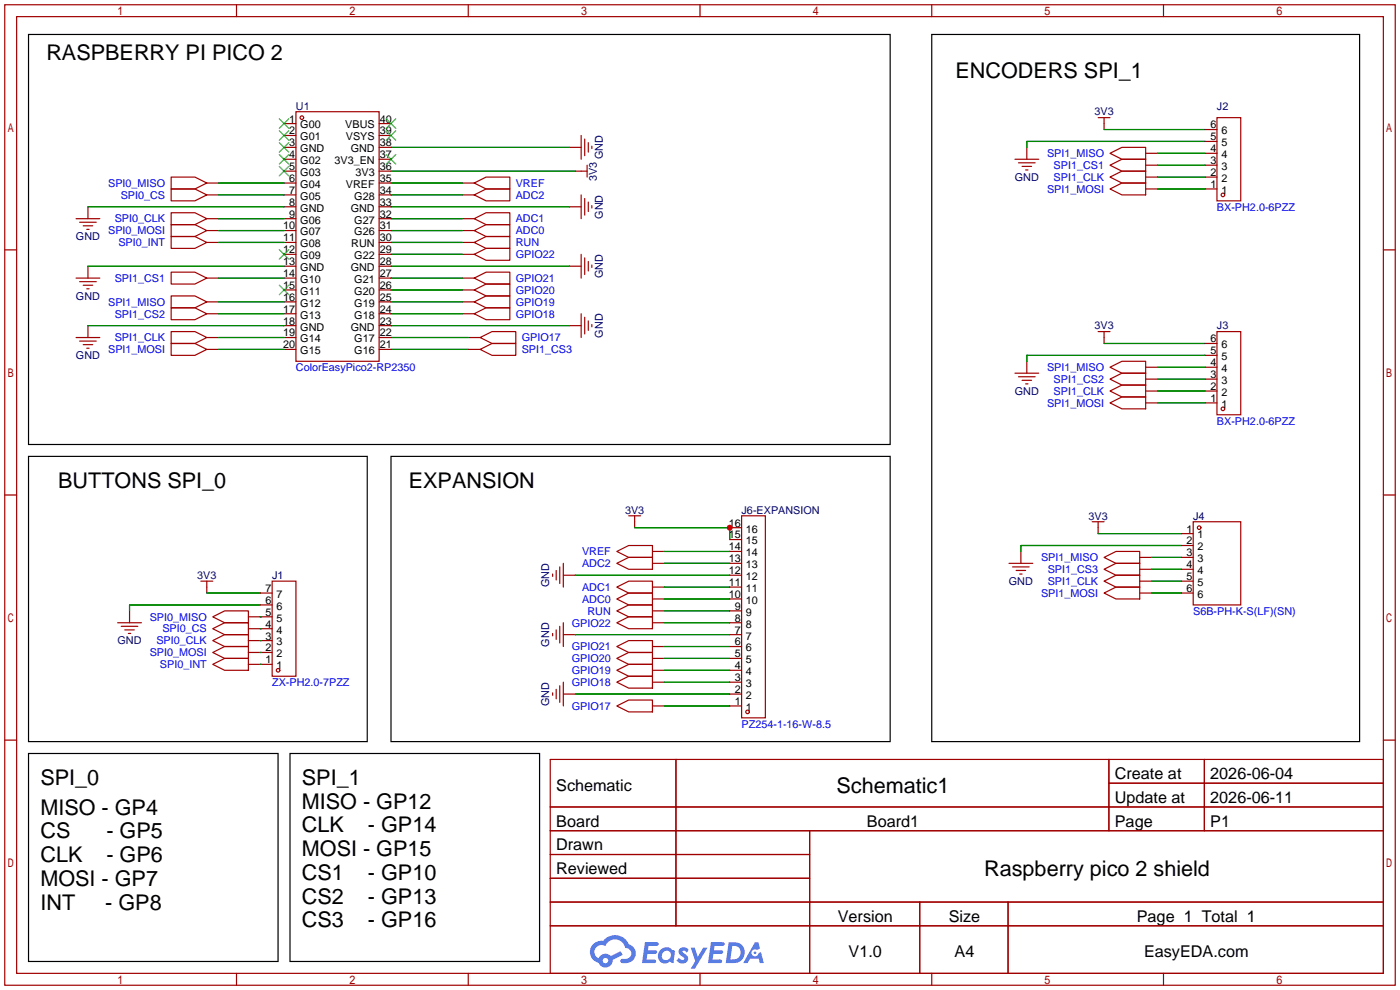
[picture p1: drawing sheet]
<svg xmlns="http://www.w3.org/2000/svg" width="299mm" height="212mm" viewBox="0 0 299 212" stroke-linecap="round" stroke-linejoin="round" font-family="sans-serif">
<g fill="none" stroke="#a10000" stroke-width=".25">
<path d="M1 1h297.2v209.6h-297.2zM3.6 3.6h292.1v204.4h-292.1zM50.5 1v2.6M100.1 1v2.6M149.6 1v2.6M199.1 1v2.6M248.7 1v2.6M1 53.4h2.6M295.7 53.4h2.5M1 105.8h2.6M295.7 105.8h2.5M1 158.2h2.6"/>
<path d="M295.7 158.2h2.5M117.6 162.3h178.1v45.7h-178.1zM117.6 172.5h178.1M117.6 177.5h178.1M144.5 162.3v35.6M173 177.5v30.5M237 162.3v15.2M237 167.4h58.7M257.4 162.3v15.2M117.6 182.6h55.4M117.6 192.8h178.1M117.6 187.7h55.4"/>
<path d="M117.6 197.9h178.1M196.6 192.8v15.2M215.4 192.8v15.2M50.5 208v2.6M100.1 208v2.6M149.6 208v2.6M199.1 208v2.6M248.7 208v2.6"/>
</g>
<g fill="#5487ff">
<path d="M145.3 202.7a1.3 1.3 0 0 1 1.9 .3l-.4 .6a.54 .54 0 0 0-.9-.2l.1 .2a1.34 1.34 0 0 1 .9 1.8 1.47 1.47 0 0 1-2.3-.1l.5-.6 .8 .5a.31 .31 0 0 0 .4-.3 .31 .31 0 0 0-.3-.4 1.12 1.12 0 0 1-.7-1.8z"/>
<path d="M147.6 202.5h.9l.6 2 1.2-2h.9l-2.7 4.6h-.9l1-1.7z"/>
<path d="M137.8 201.4h1.7a1.31 1.31 0 0 1 1.2 .2 .4 .4 0 0 1-.3 .5l-1.8 .1-.1 .9h1.6a.4 .4 0 0 1 .4 .4 .4 .4 0 0 1-.5 .4h-1.6l-.2 1.2h1.4a.46 .46 0 0 1 .5 0 .46 .46 0 0 1 .1 .5l-.4 .2h-2.6z"/>
<path d="M151.9 201.4h1.7a1.32 1.32 0 0 1 1.2 .2 .39 .39 0 0 1-.3 .5l-1.8 .1-.1 .9h1.6a.4 .4 0 0 1 .4 .4 .4 .4 0 0 1-.4 .4h-1.7l-.2 1.2h1.4a.46 .46 0 0 1 .5 0 .46 .46 0 0 1 .1 .5l-.4 .2h-2.6z"/>
<path d="M161.3 201.4h.8l.3 1.3-.6 .4a.75 .75 0 0 0-1.1 .3 .75 .75 0 0 0 .5 1 .75 .75 0 0 0 .9-.7l.5-.2 .6 2.3h-.8l-.3-.9h-1.8l-.5 .9h-1z"/>
<path d="M155.7 201.4l-.6 4.4h1.5a2.27 2.27 0 0 0 2.6-2.2 2.27 2.27 0 0 0-2.7-2.2zM156.5 202.1a1.5 1.5 0 0 1 1.8 1.6 1.5 1.5 0 0 1-1.9 1.4h-.3z"/>
<path d="M141.2 203a1.6 1.6 0 0 0-.3 2.3 1.6 1.6 0 0 0 2.3 .2l.7 .3 .3-2.4-.1-.3-.5-.1a1.58 1.58 0 0 0-2.4 0zM141.8 203.5a.98 .98 0 0 1 1.6 .4 .98 .98 0 0 1-1.1 1.3 .94 .94 0 0 1-.9-.7 .94 .94 0 0 1 .4-1z"/>
<path d="M126.8 201.8a2.37 2.37 0 0 0 1.1 4 1.54 1.54 0 0 0 1.8 1 1.54 1.54 0 0 0 1.2-1.6l2.2-1.1-.5-.8-2 1a1.57 1.57 0 0 0-2.7 .5 1.5 1.5 0 0 1-.7-2.1 1.5 1.5 0 0 1 2.2-.5 2.23 2.23 0 0 1 2.3-1.4 2.23 2.23 0 0 1 2 1.8 1.16 1.16 0 0 1 1.2 1.1 1.16 1.16 0 0 1-1.1 1.2h-.7a.47 .47 0 0 0-.5 .4 .47 .47 0 0 0 .4 .5 2.17 2.17 0 0 0 2.5-.9 2.17 2.17 0 0 0-.3-2.7l-.8-.4a3.2 3.2 0 0 0-5.5-.7l-1.1 .1zM128.8 205.3a.6 .6 0 0 1 1.2 0 .6 .6 0 0 1-1.2 0z"/>
<circle cx="161.4" cy="203.6" r=".28"/>
</g>
<g fill="none" stroke="#a10000" stroke-width=".25">
<path d="M36.6 37.8h5.1l2.5 1.3-2.5 1.3h-5.1zM44.2 39.1h2.5M60.7 31.5h2.5M60.7 36.6h2.5M60.7 39.1h2.5M60.7 34h2.5M60.7 26.4h2.5M60.7 29h2.5M63.2 23.9h17.8v53.3h-17.8zM81 31.5h2.6M81 36.6h2.6M81 39.1h2.6"/>
<path d="M81 34h2.6M81 26.4h2.6M81 29h2.6M98.8 39.1h2.5M101.3 39.1l2.6-1.3h5.1v2.6h-5.1zM121.7 31.5h2.5M122.9 36.6h2.6M124.2 29v5M125 29.7v3.6M125.5 35.3v2.5M125.7 30.5v2M126.5 31.2v.6"/>
<path d="M216.9 34h5.1M217.7 34.8h3.5M218.4 35.6h2.1M219.2 36.3h.5M219.5 31.5v2.5M234.7 25.1h2.5M236 25.1v2.6M237.2 32.8l2.6-1.3h5.1v2.5h-5.1zM237.2 35.3l2.6-1.3h5.1v2.6h-5.1zM237.2 37.8l2.6-1.2h5.1v2.5h-5.1zM244.9 32.8h2.5M244.9 35.3h2.5"/>
<path d="M244.9 37.8h2.5M257.6 32.8h2.5M257.6 35.3h2.5M257.6 37.8h2.5M257.6 30.2h2.5M257.6 27.7h2.5M260.1 25.1h5.1v17.8h-5.1zM16.3 59.4h5M16.3 46.7h5M17 47.5h3.6M17.8 48.3h2M18.5 49h.5"/>
<path d="M18.8 44.2v2.5M18.8 56.9v2.5M36.6 40.4h5.1l2.5 1.3-2.5 1.2h-5.1zM36.6 45.5h5.1l2.5 1.2-2.5 1.3h-5.1zM36.6 48h5.1l2.5 1.3-2.5 1.2h-5.1zM36.6 50.5h5.1l2.5 1.3-2.5 1.3h-5.1zM36.6 58.2h5.1l2.5 1.2-2.5 1.3h-5.1zM44.2 59.4h2.5M44.2 46.7h2.5M44.2 41.7h2.5M44.2 49.3h2.5M44.2 51.8h2.5"/>
<path d="M60.7 59.4h2.5M60.7 56.9h2.5M60.7 46.7h2.5M60.7 44.2h2.5M60.7 41.7h2.5M60.7 49.3h2.5M60.7 51.8h2.5M60.7 54.4h2.5M81 59.4h2.6M81 56.9h2.6M81 46.7h2.6M81 44.2h2.6"/>
<path d="M81 41.7h2.6M81 49.3h2.6M81 51.8h2.6M81 54.4h2.6M98.8 59.4h2.5M98.8 46.7h2.5M98.8 41.7h2.5M98.8 49.3h2.5M98.8 51.8h2.5M98.8 54.4h2.5M101.3 41.7l2.6-1.3h5.1v2.5h-5.1zM101.3 46.7l2.6-1.2h5.1v2.5h-5.1z"/>
<path d="M101.3 49.3l2.6-1.3h5.1v2.5h-5.1zM101.3 51.8l2.6-1.3h5.1v2.6h-5.1zM101.3 59.4l2.6-1.2h5.1v2.5h-5.1zM101.3 54.4l2.6-1.3h5.1v2.5h-5.1zM121.7 56.9h2.5M121.7 44.2h2.5M124.2 41.7v5M124.2 54.4v5M125 42.4v3.6M125 55.1v3.6M125.7 43.2v2M125.7 55.9v2"/>
<path d="M126.5 43.9v.5M126.5 56.6v.6M237.2 40.4l2.6-1.3h5.1v2.6h-5.1zM244.9 40.4h2.5M257.6 40.4h2.5M16.3 72.1h5M17 72.9h3.6M17 60.2h3.6M17.8 73.7h2M17.8 61h2M18.5 74.4h.5M18.5 61.7h.5"/>
<path d="M18.8 69.6v2.5M36.6 63.2h5.1l2.5 1.3-2.5 1.3h-5.1zM36.6 65.8h5.1l2.5 1.3-2.5 1.2h-5.1zM36.6 70.9h5.1l2.5 1.2-2.5 1.3h-5.1zM36.6 73.4h5.1l2.5 1.3-2.5 1.2h-5.1zM44.2 72.1h2.5M44.2 64.5h2.5M44.2 67.1h2.5M44.2 74.7h2.5M60.7 72.1h2.5M60.7 69.6h2.5M60.7 64.5h2.5"/>
<path d="M60.7 67.1h2.5M60.7 74.7h2.5M60.7 62h2.5M81 72.1h2.6M81 69.6h2.6M81 64.5h2.6M81 67.1h2.6M81 74.7h2.6M81 62h2.6M98.8 64.5h2.5M98.8 67.1h2.5M98.8 62h2.5"/>
<path d="M100.1 72.1h2.5M100.1 74.7h2.5M101.3 62l2.6-1.3h5.1v2.5h-5.1zM101.3 64.5l2.6-1.3h5.1v2.6h-5.1zM101.3 67.1l2.6-1.3h5.1v2.5h-5.1zM102.6 74.7l2.6-1.3h5v2.5h-5zM102.6 72.1l2.6-1.2h5v2.5h-5zM121.7 69.6h2.5M124.2 67.1v5M125 67.8v3.6M125.7 68.6v2M126.5 69.3v.5"/>
<path d="M216.9 79.8h5.1M219.5 77.2v2.6M234.7 70.9h2.5M236 70.9v2.5M237.2 78.5l2.6-1.3h5.1v2.6h-5.1zM244.9 78.5h2.5M257.6 78.5h2.5M257.6 75.9h2.5M257.6 73.4h2.5M260.1 70.9h5.1v17.7h-5.1zM217.7 80.5h3.5M218.4 81.3h2.1"/>
<path d="M219.2 82h.5M237.2 81l2.6-1.2h5.1v2.5h-5.1zM237.2 83.6l2.6-1.3h5.1v2.5h-5.1zM237.2 86.1l2.6-1.3h5.1v2.6h-5.1zM244.9 81h2.5M244.9 83.6h2.5M244.9 86.1h2.5M257.6 81h2.5M257.6 83.6h2.5M257.6 86.1h2.5M131.8 117.9l2.6-1.3h5v2.5h-5zM134.4 110.2h2.5"/>
<path d="M135.6 110.2v2.6M139.4 117.9h2.6M156 117.9h2.5M156 115.3h2.5M156 112.8h2.5M158.5 110.2h5.1v43.2h-5.1zM218.2 117.9v2.5M233.4 111.5h2.6M234.7 111.5v2.5M236 119.1l2.5-1.2h5.1v2.5h-5.1zM243.6 119.1h2.5M252.5 119.1h2.5"/>
<path d="M252.5 114h2.5M252.5 116.6h2.5M255 111.5h10.2v17.8h-10.2zM25.1 133.1h5.1M25.9 133.9h3.6M26.7 134.6h2M27.4 135.4h.5M27.7 130.6v2.5M42.9 124.2h2.6M44.2 124.2v2.5M45.5 131.8l2.5-1.2h5.1v2.5h-5.1zM45.5 134.4l2.5-1.3h5.1v2.5h-5.1z"/>
<path d="M45.5 136.9l2.5-1.3h5.1v2.6h-5.1zM45.5 139.4l2.5-1.2h5.1v2.5h-5.1zM53.1 131.8h5.1M53.1 134.4h5.1M53.1 136.9h5.1M53.1 139.4h5.1M55.6 126.7h2.6M55.6 129.3h2.6M58.2 124.2h5v20.3h-5zM118.1 122.7v.5M118.1 135.4v.5M118.9 121.9v2.1"/>
<path d="M118.9 134.6v2.1M119.6 121.2v3.5M119.6 133.9v3.5M120.4 122.9h2.5M120.4 120.4v5.1M120.4 133.1v5.1M120.4 135.6h2.5M131.8 120.4l2.6-1.3h5v2.6h-5zM131.8 125.5l2.6-1.3h5v2.5h-5zM131.8 128l2.6-1.3h5v2.6h-5zM131.8 130.6l2.6-1.3h5v2.5h-5zM131.8 133.1l2.6-1.3h5v2.6h-5z"/>
<path d="M131.8 138.2l2.6-1.3h5v2.5h-5zM139.4 133.1h2.6M139.4 120.4h2.6M139.4 125.5h2.6M139.4 128h2.6M139.4 130.6h2.6M139.4 138.2h2.6M156 133.1h2.5M156 120.4h2.5M156 125.5h2.5M156 128h2.5M156 130.6h2.5"/>
<path d="M156 138.2h2.5M156 122.9h2.5M156 135.6h2.5M215.6 120.4h5.1M216.4 121.2h3.6M217.2 121.9h2M217.9 122.7h.5M236 121.7l2.5-1.3h5.1v2.5h-5.1zM236 124.2l2.5-1.3h5.1v2.6h-5.1zM236 126.7l2.5-1.2h5.1v2.5h-5.1zM243.6 124.2h2.5M243.6 121.7h2.5"/>
<path d="M243.6 126.7h2.5M252.5 124.2h2.5M252.5 121.7h2.5M252.5 126.7h2.5M45.5 142l2.5-1.3h5.1v2.6h-5.1zM53.1 142h5.1M118.1 148.1v.5M118.9 147.3v2.1M119.6 146.6v3.5M120.4 145.8v5.1M120.4 148.3h2.5M131.8 140.7l2.6-1.3h5v2.6h-5z"/>
<path d="M131.8 143.3l2.6-1.3h5v2.5h-5zM131.8 145.8l2.6-1.3h5v2.6h-5zM131.8 150.9l2.6-1.3h5v2.5h-5zM139.4 140.7h2.6M139.4 143.3h2.6M139.4 145.8h2.6M139.4 150.9h2.6M156 140.7h2.5M156 143.3h2.5M156 145.8h2.5M156 150.9h2.5M156 148.3h2.5"/>
<circle cx="64.5" cy="25.1" r=".38"/>
<circle cx="261.4" cy="41.7" r=".38"/>
<circle cx="261.4" cy="87.4" r=".38"/>
<circle cx="256.3" cy="112.8" r=".38"/>
<circle cx="59.4" cy="143.3" r=".38"/>
<circle cx="159.8" cy="152.1" r=".38"/>
</g>
<g fill="none" stroke="#008700" stroke-width=".25">
<path d="M46.7 39.1h14M83.6 36.6h39.3M83.6 31.5h38.1M83.6 39.1h15.2M236 27.7h21.6M247.4 32.8h10.2M247.4 35.3h10.2M247.4 37.8h10.2M257.6 30.2h-38.1v1.3M18.8 56.9h41.9M18.8 44.2h41.9M46.7 41.7h14"/>
<path d="M46.7 46.7h14M46.7 49.3h14M46.7 51.8h14M46.7 59.4h14M83.6 56.9h38.1M83.6 44.2h38.1M83.6 41.7h15.2M83.6 46.7h15.2M83.6 49.3h15.2M83.6 51.8h15.2M83.6 59.4h15.2M83.6 54.4h15.2"/>
<path d="M247.4 40.4h10.2M18.8 69.6h41.9M46.7 74.7h14M46.7 72.1h14M46.7 67.1h14M46.7 64.5h14M83.6 74.7h16.5M83.6 69.6h38.1M83.6 62h15.2M83.6 72.1h16.5M83.6 67.1h15.2M83.6 64.5h15.2"/>
<path d="M236 73.4h21.6M247.4 78.5h10.2M257.6 75.9h-38.1v1.3M247.4 81h10.2M247.4 83.6h10.2M247.4 86.1h10.2M135.6 112.8h20.4v2.5M142 117.9h14M234.7 114h17.8M246.1 119.1h6.4M252.5 116.6h-34.3v1.3M44.2 126.7h11.4"/>
<path d="M55.6 131.8h.1M55.6 134.4h.1M55.6 136.9h.1M55.6 139.4h.1M55.6 129.3h-27.9v1.3M122.9 122.9h33.1M122.9 135.6h33.1M142 120.4h14M142 125.5h14M142 128h14M142 130.6h14M142 133.1h14"/>
<path d="M142 138.2h14M246.1 126.7h6.4M246.1 121.7h6.4M246.1 124.2h6.4M55.6 142h.1M122.9 148.3h33.1M142 140.7h14M142 143.3h14M142 145.8h14M142 150.9h14"/>
</g>
<path d="M6.1 7.4h184.1v87.6h-184.1zM199.1 7.4h91.5v151.1h-91.5zM6.1 97.5h72.4v61h-72.4zM83.6 97.5h106.6v61h-106.6zM6.1 161h53.3v44.5h-53.3zM62 161h53.3v44.5h-53.3z" fill="none" stroke="#000" stroke-width=".25"/>
<g fill="none" stroke="#3c3" stroke-width=".25">
<path d="M59.7 25.4l2 2M59.7 27.9l2 2.1M59.7 30.5l2 2M59.7 33l2 2.1M59.7 35.6l2 2M61.7 25.4l-2 2M61.7 27.9l-2 2.1M61.7 30.5l-2 2M61.7 33l-2 2.1M61.7 35.6l-2 2M82.5 33l2.1 2.1M82.5 27.9l2.1 2.1"/>
<path d="M82.5 25.4l2.1 2M84.6 33l-2.1 2.1M84.6 27.9l-2.1 2.1M84.6 25.4l-2.1 2M59.7 53.3l2 2.1M61.7 53.3l-2 2.1M59.7 61l2 2M61.7 61l-2 2"/>
</g>
<circle cx="156" cy="112.8" r=".63" fill="#c00"/>
<g font-size="4.6">
<text x="9.9" y="12.8">RASPBERRY PI PICO 2</text>
<text x="204.2" y="16.6">ENCODERS SPI_1</text>
<text x="12.4" y="104.2">BUTTONS SPI_0</text>
<text x="87.4" y="104.2">EXPANSION</text>
<text x="8.6" y="167.7">SPI_0</text>
<text x="64.5" y="167.7">SPI_1</text>
<text x="64.5" y="172.8">MISO - GP12</text>
<text x="178.8" y="169.4">Schematic1</text>
<text x="8.6" y="174.1">MISO - GP4</text>
<text x="8.6" y="179.2">CS</text>
<text x="22.8" y="179.2">- GP5</text>
<text x="64.5" y="177.9">CLK</text>
<text x="78.6" y="177.9">- GP14</text>
<text x="8.6" y="184.2">CLK</text>
<text x="22.8" y="184.2">- GP6</text>
<text x="64.5" y="183">MOSI - GP15</text>
<text x="8.6" y="189.3">MOSI - GP7</text>
<text x="64.5" y="188.1">CS1</text>
<text x="78.6" y="188.1">- GP10</text>
<text x="210.4" y="187.2">Raspberry pico 2 shield</text>
<text x="8.6" y="194.4">INT</text>
<text x="22.5" y="194.4">- GP8</text>
<text x="64.5" y="193.1">CS2</text>
<text x="78.6" y="193.1">- GP13</text>
<text x="64.5" y="198.2">CS3</text>
<text x="78.6" y="198.2">- GP16</text>
</g>
<g font-size="3.5">
<text x="238.3" y="166.5">Create at</text>
<text x="258.7" y="166.5">2026-06-04</text>
<text x="118.9" y="169.1">Schematic</text>
<text x="238.3" y="171.6">Update at</text>
<text x="258.7" y="171.6">2026-06-11</text>
<text x="118.9" y="176.7">Board</text>
<text x="185.3" y="176.7">Board1</text>
<text x="238.3" y="176.7">Page</text>
<text x="258.7" y="176.7">P1</text>
<text x="118.9" y="181.8">Drawn</text>
<text x="118.9" y="186.8">Reviewed</text>
<text x="179.1" y="197">Version</text>
<text x="202.8" y="197">Size</text>
<text x="243" y="197">Page 1 Total 1</text>
<text x="181.4" y="204.6">V1.0</text>
<text x="204" y="204.6">A4</text>
<text x="244.5" y="204.6">EasyEDA.com</text>
</g>
<g font-size="2.3" fill="#000080">
<text x="63.2" y="23.4">U1</text>
<text x="260.1" y="23.4">J2</text>
<text x="233.9" y="24.7">3V3</text>
<text x="128.8" y="34.1" transform="rotate(-90 128.8 34.1)">GND</text>
<text x="127.6" y="38.6" transform="rotate(-90 127.6 38.6)">3V3</text>
<text x="216.9" y="38.7">GND</text>
<text x="128.8" y="46.8" transform="rotate(-90 128.8 46.8)">GND</text>
<text x="16.2" y="51.4">GND</text>
<text x="128.8" y="59.5" transform="rotate(-90 128.8 59.5)">GND</text>
<text x="16.2" y="64.1">GND</text>
<text x="233.9" y="70.4">3V3</text>
<text x="260.1" y="70.4">J3</text>
<text x="16.2" y="76.8">GND</text>
<text x="128.8" y="72.2" transform="rotate(-90 128.8 72.2)">GND</text>
<text x="216.9" y="84.4">GND</text>
<text x="133.6" y="109.8">3V3</text>
<text x="158.5" y="109.8">J6-EXPANSION</text>
<text x="232.6" y="111">3V3</text>
<text x="255" y="111">J4</text>
<text x="42.1" y="123.7">3V3</text>
<text x="58.2" y="123.7">J1</text>
<text x="117.4" y="125.5" transform="rotate(-90 117.4 125.5)">GND</text>
<text x="215.6" y="125">GND</text>
<text x="25.1" y="137.7">GND</text>
<text x="117.4" y="138.2" transform="rotate(-90 117.4 138.2)">GND</text>
<text x="117.4" y="150.9" transform="rotate(-90 117.4 150.9)">GND</text>
</g>
<g font-size="2.3">
<text x="61.8" y="26.2">1</text>
<text x="61.8" y="28.7">2</text>
<text x="64.2" y="27.5">G00</text>
<text x="64.2" y="30">G01</text>
<text x="73.8" y="27.5">VBUS</text>
<text x="73.9" y="30">VSYS</text>
<text x="81.2" y="28.7">39</text>
<text x="81.2" y="26.2">40</text>
<text x="258.7" y="30">5</text>
<text x="258.7" y="27.5">6</text>
<text x="261" y="28.7">6</text>
<text x="61.8" y="31.3">3</text>
<text x="61.8" y="33.8">4</text>
<text x="64.2" y="32.5">GND</text>
<text x="64.2" y="35.1">G02</text>
<text x="71.5" y="35.1">3V3_EN</text>
<text x="75" y="32.5">GND</text>
<text x="81.2" y="33.8">37</text>
<text x="81.2" y="31.3">38</text>
<text x="258.7" y="35.1">3</text>
<text x="258.7" y="32.5">4</text>
<text x="261" y="33.8">4</text>
<text x="261" y="31.3">5</text>
<text x="61.8" y="36.3">5</text>
<text x="61.8" y="38.9">6</text>
<text x="61.8" y="41.4">7</text>
<text x="64.2" y="37.6">G03</text>
<text x="64.2" y="40.2">G04</text>
<text x="73.9" y="40.2">VREF</text>
<text x="76" y="37.6">3V3</text>
<text x="81.2" y="41.4">34</text>
<text x="81.2" y="38.9">35</text>
<text x="81.2" y="36.3">36</text>
<text x="258.7" y="40.2">1</text>
<text x="258.7" y="37.6">2</text>
<text x="261" y="41.4">1</text>
<text x="261" y="38.9">2</text>
<text x="261" y="36.3">3</text>
<text x="61.8" y="44">8</text>
<text x="61.8" y="46.5">9</text>
<text x="64.2" y="42.7">G05</text>
<text x="64.2" y="45.2">GND</text>
<text x="64.2" y="47.8">G06</text>
<text x="75" y="45.2">GND</text>
<text x="75.7" y="47.8">G27</text>
<text x="75.7" y="42.7">G28</text>
<text x="81.2" y="46.5">32</text>
<text x="81.2" y="44">33</text>
<text x="60.6" y="49">10</text>
<text x="60.6" y="51.6">11</text>
<text x="64.2" y="50.3">G07</text>
<text x="64.2" y="52.9">G08</text>
<text x="75.1" y="52.9">RUN</text>
<text x="75.7" y="50.3">G26</text>
<text x="81.2" y="51.6">30</text>
<text x="81.2" y="49">31</text>
<text x="60.6" y="54.1">12</text>
<text x="60.6" y="56.7">13</text>
<text x="60.6" y="59.2">14</text>
<text x="64.2" y="55.4">G09</text>
<text x="64.2" y="57.9">GND</text>
<text x="75" y="57.9">GND</text>
<text x="75.7" y="55.4">G22</text>
<text x="81.2" y="59.2">27</text>
<text x="81.2" y="56.7">28</text>
<text x="81.2" y="54.1">29</text>
<text x="60.6" y="61.7">15</text>
<text x="60.6" y="64.3">16</text>
<text x="64.2" y="60.5">G10</text>
<text x="64.2" y="63">G11</text>
<text x="64.2" y="65.6">G12</text>
<text x="75.7" y="65.6">G19</text>
<text x="75.7" y="63">G20</text>
<text x="75.7" y="60.5">G21</text>
<text x="81.2" y="64.3">25</text>
<text x="81.2" y="61.7">26</text>
<text x="60.6" y="66.8">17</text>
<text x="60.6" y="69.4">18</text>
<text x="60.6" y="71.9">19</text>
<text x="64.2" y="68.1">G13</text>
<text x="64.2" y="70.6">GND</text>
<text x="75" y="70.6">GND</text>
<text x="75.7" y="68.1">G18</text>
<text x="81.2" y="71.9">22</text>
<text x="81.2" y="69.4">23</text>
<text x="81.2" y="66.8">24</text>
<text x="60.6" y="74.4">20</text>
<text x="64.2" y="73.2">G14</text>
<text x="64.2" y="75.7">G15</text>
<text x="75.7" y="75.7">G16</text>
<text x="75.7" y="73.2">G17</text>
<text x="81.2" y="74.4">21</text>
<text x="258.7" y="75.7">5</text>
<text x="258.7" y="73.2">6</text>
<text x="261" y="77">5</text>
<text x="261" y="74.4">6</text>
<text x="258.7" y="83.3">2</text>
<text x="258.7" y="80.8">3</text>
<text x="258.7" y="78.3">4</text>
<text x="261" y="82.1">3</text>
<text x="261" y="79.5">4</text>
<text x="258.7" y="85.9">1</text>
<text x="261" y="87.1">1</text>
<text x="261" y="84.6">2</text>
<text x="155.8" y="112.5">16</text>
<text x="159.4" y="113.8">16</text>
<text x="253.6" y="113.8">1</text>
<text x="155.8" y="117.6">14</text>
<text x="155.8" y="115.1">15</text>
<text x="159.4" y="118.9">14</text>
<text x="159.4" y="116.4">15</text>
<text x="253.6" y="116.4">2</text>
<text x="253.6" y="118.9">3</text>
<text x="256" y="115.1">1</text>
<text x="256" y="117.6">2</text>
<text x="155.8" y="125.2">11</text>
<text x="155.8" y="122.7">12</text>
<text x="155.8" y="120.2">13</text>
<text x="159.4" y="124">12</text>
<text x="159.4" y="121.4">13</text>
<text x="253.6" y="121.4">4</text>
<text x="253.6" y="124">5</text>
<text x="256" y="120.2">3</text>
<text x="256" y="122.7">4</text>
<text x="256" y="125.2">5</text>
<text x="56.8" y="131.6">5</text>
<text x="56.8" y="129.1">6</text>
<text x="56.8" y="126.5">7</text>
<text x="59.1" y="130.3">6</text>
<text x="59.1" y="127.8">7</text>
<text x="155.8" y="127.8">10</text>
<text x="157.1" y="130.3">9</text>
<text x="159.4" y="131.6">9</text>
<text x="159.4" y="129.1">10</text>
<text x="159.4" y="126.5">11</text>
<text x="253.6" y="126.5">6</text>
<text x="256" y="127.8">6</text>
<text x="56.8" y="136.7">3</text>
<text x="56.8" y="134.1">4</text>
<text x="59.1" y="137.9">3</text>
<text x="59.1" y="135.4">4</text>
<text x="59.1" y="132.9">5</text>
<text x="157.1" y="137.9">6</text>
<text x="157.1" y="135.4">7</text>
<text x="157.1" y="132.9">8</text>
<text x="159.4" y="136.7">7</text>
<text x="159.4" y="134.1">8</text>
<text x="56.8" y="141.8">1</text>
<text x="56.8" y="139.2">2</text>
<text x="59.1" y="143">1</text>
<text x="59.1" y="140.5">2</text>
<text x="157.1" y="143">4</text>
<text x="157.1" y="140.5">5</text>
<text x="159.4" y="141.8">5</text>
<text x="159.4" y="139.2">6</text>
<text x="157.1" y="148.1">2</text>
<text x="157.1" y="145.6">3</text>
<text x="159.4" y="149.4">2</text>
<text x="159.4" y="146.8">3</text>
<text x="159.4" y="144.3">4</text>
<text x="157.1" y="150.6">1</text>
<text x="159.4" y="151.9">1</text>
</g>
<g font-size="2.3" fill="#00f">
<text x="223.8" y="33.6">SPI1_MISO</text>
<text x="23.1" y="39.9">SPI0_MISO</text>
<text x="110.2" y="39.9">VREF</text>
<text x="223.8" y="41.2">SPI1_MOSI</text>
<text x="225.2" y="36.1">SPI1_CS1</text>
<text x="225.2" y="38.7">SPI1_CLK</text>
<text x="24.5" y="47.5">SPI0_CLK</text>
<text x="25.8" y="42.5">SPI0_CS</text>
<text x="110.2" y="42.5">ADC2</text>
<text x="110.2" y="47.5">ADC1</text>
<text x="260.1" y="45">BX-PH2.0-6PZZ</text>
<text x="23.1" y="50.1">SPI0_MOSI</text>
<text x="25.3" y="52.6">SPI0_INT</text>
<text x="110.2" y="50.1">ADC0</text>
<text x="110.2" y="52.6">RUN</text>
<text x="110.2" y="55.2">GPIO22</text>
<text x="23.1" y="65.3">SPI1_MISO</text>
<text x="24.5" y="60.2">SPI1_CS1</text>
<text x="110.2" y="60.2">GPIO21</text>
<text x="110.2" y="62.8">GPIO20</text>
<text x="110.2" y="65.3">GPIO19</text>
<text x="24.5" y="67.9">SPI1_CS2</text>
<text x="110.2" y="67.9">GPIO18</text>
<text x="23.1" y="75.5">SPI1_MOSI</text>
<text x="24.5" y="72.9">SPI1_CLK</text>
<text x="111.5" y="75.5">SPI1_CS3</text>
<text x="111.5" y="72.9">GPIO17</text>
<text x="63.2" y="79.3">ColorEasyPico2-RP2350</text>
<text x="223.8" y="79.3">SPI1_MISO</text>
<text x="225.2" y="81.8">SPI1_CS2</text>
<text x="223.8" y="86.9">SPI1_MOSI</text>
<text x="225.2" y="84.4">SPI1_CLK</text>
<text x="260.1" y="90.7">BX-PH2.0-6PZZ</text>
<text x="124.4" y="118.7">VREF</text>
<text x="222.5" y="119.9">SPI1_MISO</text>
<text x="124.4" y="121.2">ADC2</text>
<text x="223.9" y="122.5">SPI1_CS3</text>
<text x="223.9" y="125">SPI1_CLK</text>
<text x="124.4" y="126.3">ADC1</text>
<text x="124.4" y="128.8">ADC0</text>
<text x="125.6" y="131.4">RUN</text>
<text x="222.5" y="127.6">SPI1_MOSI</text>
<text x="255" y="131.4">S6B-PH-K-S(LF)(SN)</text>
<text x="32" y="132.6">SPI0_MISO</text>
<text x="33.4" y="137.7">SPI0_CLK</text>
<text x="34.7" y="135.2">SPI0_CS</text>
<text x="122.2" y="133.9">GPIO22</text>
<text x="32" y="140.3">SPI0_MOSI</text>
<text x="34.2" y="142.8">SPI0_INT</text>
<text x="122.2" y="139">GPIO21</text>
<text x="122.2" y="141.5">GPIO20</text>
<text x="58.2" y="146.6">ZX-PH2.0-7PZZ</text>
<text x="122.2" y="144.1">GPIO19</text>
<text x="122.2" y="146.6">GPIO18</text>
<text x="122.2" y="151.7">GPIO17</text>
<text x="158.5" y="155.5">PZ254-1-16-W-8.5</text>
</g>
</svg>
